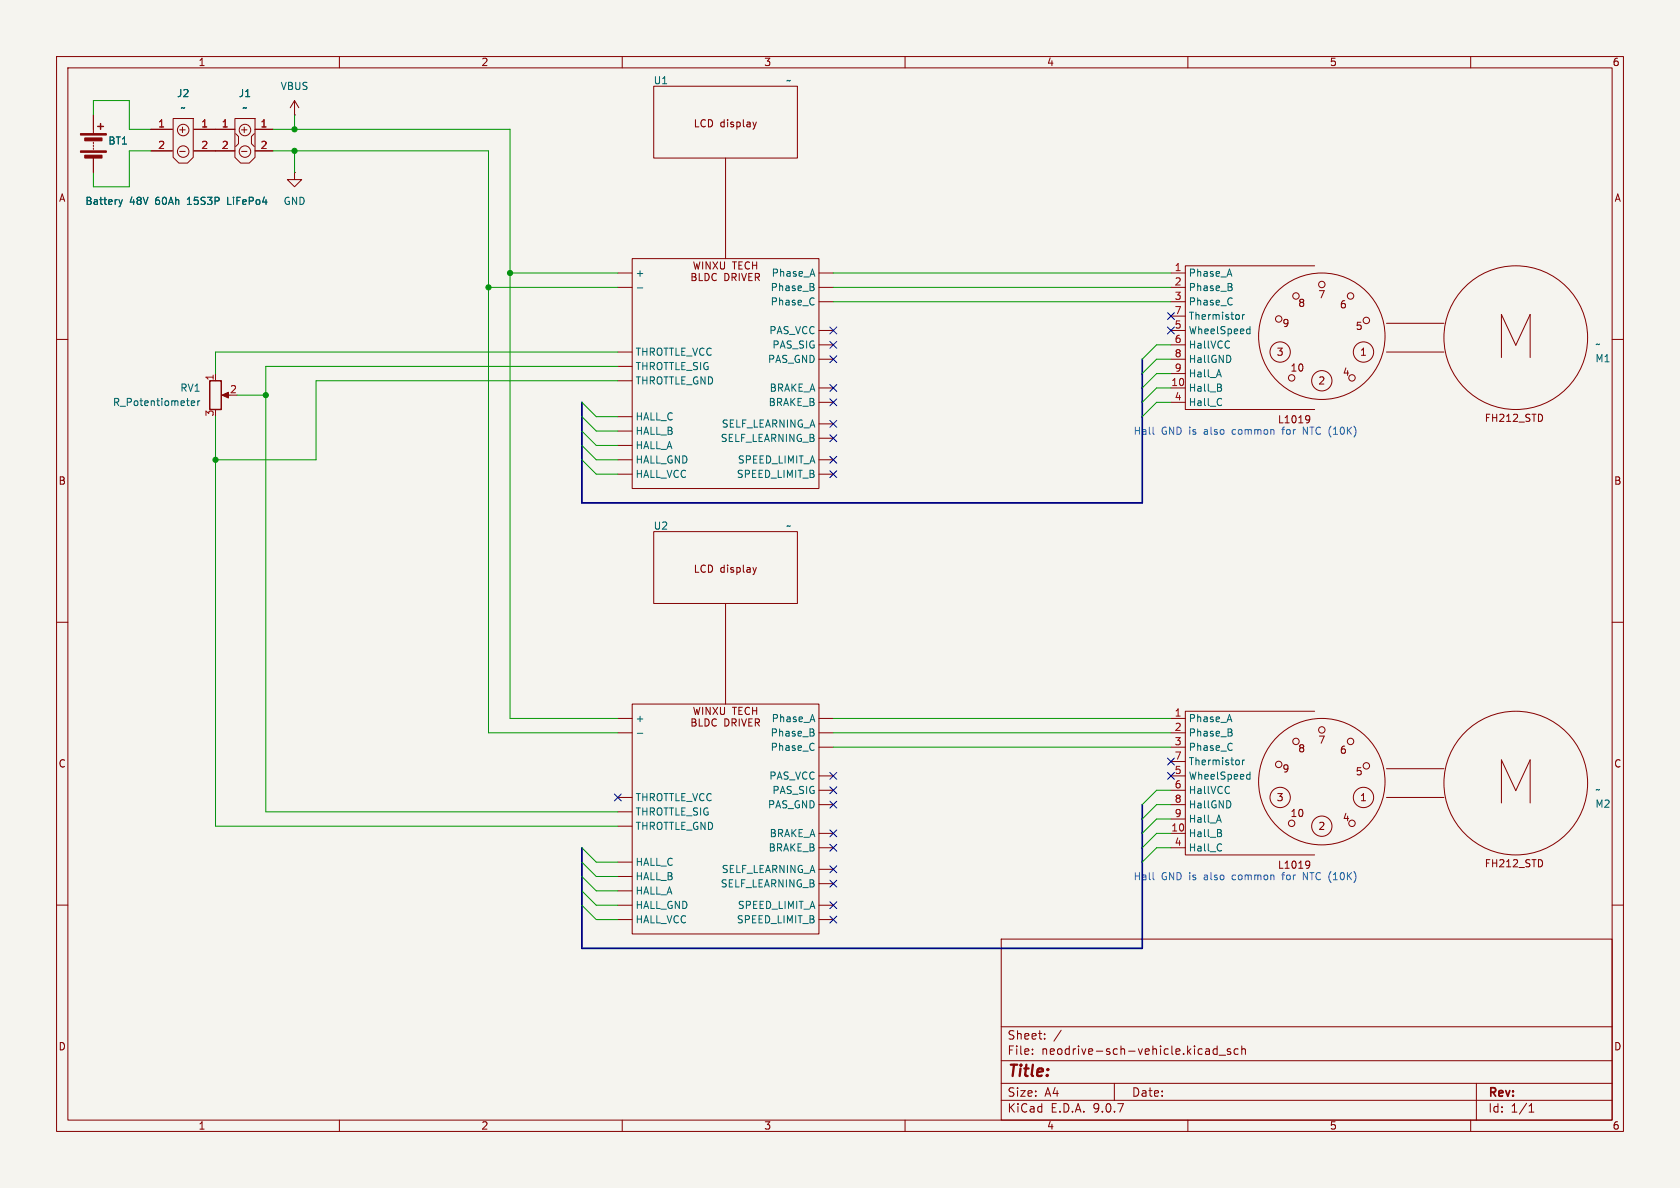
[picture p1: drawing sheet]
<svg xmlns="http://www.w3.org/2000/svg" width="297mm" height="210mm" viewBox="0 0 297 210" stroke-linecap="round" stroke-linejoin="round" font-family="sans-serif">
<path d="M0 0h297v210h-297z" fill="#f5f4ef" stroke="#f5f4ef" stroke-width=".18"/>
<g fill="none" stroke="#840000" stroke-width=".18">
<path d="M10 10h277v190h-277zM12 12h273v186h-273zM52.1 17.8l-.8 1.3M52.1 17.8l.7 1.3M52.1 17.8v2.5M60 10v2M110 10v2M115.6 15.2h25.4v12.7h-25.4zM160 10v2M210 10v2M260 10v2M16.5 20.3v3.3"/>
<path d="M16.5 25.1v.3M16.5 25.7v.2M16.5 26.2v.2M16.5 27.9v2.6M26.7 22.9h3.8M26.7 26.7h3.8M30.6 21h3.6v6.8l-1.1 1h-1.5l-1-1zM31.8 26.8h.9M34.3 22.9h7.2M34.3 26.7h7.2M41.5 21h3.6v6.8l-1 1h-1.6l-1-1zM41.7 23.6l.5 .5v1.3l-.5 .5"/>
<path d="M42.7 26.8h1M45 23.6l-.6 .5v1.3l.6 .5M45.1 22.9h3.2M45.1 26.7h3.2M52.1 30.5v1.3h1.2l-1.2 1.2-1.3-1.2h1.3M52.1 30.5h.1M52.1 20.3h.1M128.3 27.9v17.8M133.1 21.6l.3 .8M133.4 22.4l-.1 .3M133.7 21.6l-.3 .8M109.2 48.3h2.6"/>
<path d="M109.2 50.8h2.6M111.8 45.7h33v40.7h-33zM122.3 48.3h.5l.2 .3-.2 .3 .2 .2 .1 .3-.3 .2h-.5zM122.3 48.9h.5M122.6 46.3l.3 1.3 .3-.9 .2 .9 .3-1.3M123.6 48.3v1.3h.6M124.2 46.3v1.3M124.6 48.3a.64 .64 0 0 1 .8 .7 .64 .64 0 0 1-.8 .6zM125.5 46.3v1.3l-.7-1.3v1.3M126 46.3l.9 1.3M126.6 48.5a.6 .6 0 0 0-.8 .4 .6 .6 0 0 0 .6 .7l.2-.1M126.9 46.3l-.9 1.3"/>
<path d="M127.4 46.3v1l.2 .3 .4-.1 .1-.2v-1M128.1 48.3a.64 .64 0 0 1 .8 .7 .64 .64 0 0 1-.8 .6zM129.4 49l.6-.1 .1-.1v-.3l-.7-.2v1.3M129.5 46.3h.7M129.7 49l.4 .6M129.8 46.3v1.3M130.6 46.9h.5M130.7 48.3v1.3M131.1 48.3l.4 1.3 .5-1.3M131.2 46.3h-.6v1.3h.6M132.4 48.9h.4M132.5 46.4a.6 .6 0 0 0-.8 .4 .6 .6 0 0 0 .6 .8l.2-.2"/>
<path d="M133 48.3h-.6v1.3h.6M133 46.3v1.3M133 46.9h.8M133.8 46.3v1.3M133.8 49l.5 .6M134.1 48.4l-.6-.1v1.3M134.1 48.9l-.6 .1M144.8 48.3h2.5M144.8 50.8h2.5M144.8 53.3h2.5M144.8 58.4h2.5M207 48.3h2.5"/>
<path d="M207 50.8h2.5M207 53.3h2.5M207 55.9h2.5M207 58.4h2.5M232.4 47h-22.9v25.4h22.9M245.1 57.2h10.2M10 60h2M38.1 66v1.3M39.6 69.9h1M109.2 62.2h2.6M109.2 64.8h2.6M109.2 67.3h2.6"/>
<path d="M109.2 73.7h2.6M109.2 76.2h2.6M109.2 78.7h2.6M144.8 61h2.5M144.8 63.5h2.5M144.8 68.6h2.5M144.8 71.1h2.5M144.8 74.9h2.5M144.8 77.5h2.5M207 61h2.5M207 63.5h2.5M207 66h2.5"/>
<path d="M207 68.6h2.5M207 71.1h2.5M231.1 73.5l.4 .1a.84 .84 0 0 1-.3 1.1M231.5 74l-.2 .3h-.2M233.9 66.7l.1 .2v.3l-.7 .7h.7M245.1 62.2h10.2M285 60h2M109.2 81.3h2.6M109.2 83.8h2.6M115.6 94h25.4v12.7h-25.4zM144.8 81.3h2.5M144.8 83.8h2.5"/>
<path d="M10 110h2M128.3 106.7v17.8M133.1 100.3l.3 .9M133.4 101.2l-.1 .3M133.7 100.3l-.3 .9M285 110h2M109.2 127h2.6M109.2 129.5h2.6M111.8 124.5h33v40.6h-33zM122.3 127.1h.5l.2 .2-.2 .4 .2 .1 .1 .3-.3 .2h-.5zM122.3 127.7h.5M122.6 125l.3 1.3 .3-.9 .2 .9 .3-1.3"/>
<path d="M123.6 127.1v1.2h.6M124.2 125v1.3M124.6 127.1a.64 .64 0 0 1 .8 .6 .64 .64 0 0 1-.8 .6zM125.5 125v1.3l-.7-1.3v1.3M126 125l.9 1.3M126.6 127.2a.6 .6 0 0 0-.8 .4 .6 .6 0 0 0 .6 .7l.2-.1M126.9 125l-.9 1.3M127.4 125v1.1l.2 .2 .4-.1 .1-.1v-1.1M128.1 127.1a.64 .64 0 0 1 .8 .6 .64 .64 0 0 1-.8 .6zM129.4 127.7h.6l.1-.2v-.3l-.7-.1v1.2M129.5 125h.7M129.7 127.7l.4 .6"/>
<path d="M129.8 125v1.3M130.6 125.6h.5M130.7 127.1v1.2M131.1 127.1l.4 1.2 .5-1.2M131.2 125h-.6v1.3h.6M132.4 127.7h.4M132.5 125.2a.6 .6 0 0 0-.8 .4 .6 .6 0 0 0 .6 .7l.2-.1M133 127.1h-.6v1.2h.6M133 125.6h.8M133 125v1.3M133.8 125v1.3M133.8 127.7l.5 .6"/>
<path d="M134.1 127.1h-.6v1.2M134.1 127.7h-.6M144.8 127h2.5M144.8 129.5h2.5M144.8 132.1h2.5M144.8 137.2h2.5M144.8 139.7h2.5M207 127h2.5M207 129.5h2.5M207 132.1h2.5M207 134.6h2.5M207 137.2h2.5"/>
<path d="M207 139.7h2.5M232.4 125.7h-22.9v25.4h22.9M245.1 135.9h10.2M109.2 141h2.6M109.2 143.5h2.6M109.2 146.1h2.6M109.2 152.4h2.6M109.2 154.9h2.6M109.2 157.5h2.6M144.8 142.2h2.5M144.8 147.3h2.5M144.8 149.9h2.5"/>
<path d="M144.8 153.7h2.5M144.8 156.2h2.5M207 142.2h2.5M207 144.8h2.5M207 147.3h2.5M207 149.9h2.5M231.1 152.2l.4 .1a.84 .84 0 0 1-.3 1.2M231.5 152.8l-.2 .2h-.2M233.9 145.4l.1 .2v.3l-.7 .7h.7M245.1 141h10.2M10 160h2M109.2 160h2.6"/>
<path d="M109.2 162.6h2.6M144.8 160h2.5M144.8 162.6h2.5M177 166h108v32h-108zM285 160h2M60 198v2M110 198v2M160 198v2M177 194.5h108M177 191.5h108M177 187.5h108M177 181.5h108"/>
<path d="M182.5 186.3v.1M182.5 185.5v.1M184.7 183.6v.1M184.7 182.8v.1M187.6 182.1l-1.3 2M197 191.5v3M210 198v2M213.6 185.4l.2 .2v.8M213.8 186.3l-.1 .1M213.8 185.8h-.1M215.2 184.9v1.5M215.2 185.5l-.5-.1-.2 .3v.4l.1 .2h.6"/>
<path d="M215.5 186.5h1.2M217.5 185.5l-.3-.1-.2 .2v.2l.5 .2v.3h-.5M218.9 185.5l-.4-.1-.3 .3v.4l.1 .2h.6M219.5 185.5l.2-.1 .4 .1 .1 .9M219.5 184.9v1.5M260 198v2M261 191.5v6.5M270.3 196.6h.9M270.3 195.5l.4-.4v1.5"/>
<circle cx="32.4" cy="23" r="1.02"/>
<circle cx="32.4" cy="26.8" r="1.02"/>
<circle cx="43.3" cy="26.8" r="1.02"/>
<circle cx="43.3" cy="23" r="1.02"/>
<circle cx="226.1" cy="56.4" r=".57"/>
<circle cx="229.1" cy="52.3" r=".57"/>
<circle cx="233.7" cy="59.4" r="11.2"/>
<circle cx="233.7" cy="50.3" r=".57"/>
<circle cx="238.8" cy="52.3" r=".57"/>
<circle cx="241.6" cy="56.6" r=".57"/>
<circle cx="268" cy="59.7" r="12.7"/>
<circle cx="226.3" cy="62.2" r="1.8"/>
<circle cx="228.3" cy="66.8" r=".57"/>
<circle cx="233.7" cy="67.3" r="1.8"/>
<circle cx="239" cy="66.8" r=".57"/>
<circle cx="241" cy="62.2" r="1.8"/>
<circle cx="226.1" cy="135.1" r=".57"/>
<circle cx="229.1" cy="131.1" r=".57"/>
<circle cx="233.7" cy="138.2" r="11.2"/>
<circle cx="233.7" cy="129" r=".57"/>
<circle cx="238.8" cy="131.1" r=".57"/>
<circle cx="241.6" cy="135.4" r=".57"/>
<circle cx="268" cy="138.4" r="12.7"/>
<circle cx="226.3" cy="141" r="1.8"/>
<circle cx="228.3" cy="145.5" r=".57"/>
<circle cx="233.7" cy="146.1" r="1.8"/>
<circle cx="239" cy="145.5" r=".57"/>
<circle cx="241" cy="141" r="1.8"/>
</g>
<path d="M203.9 75.5v1.1l.1 .2M226.6 75.9h.5M226.8 75.6v1.2M230.4 76.8v-1.3l.7 1.3M203.9 154.2v1.1l.1 .2M226.6 154.7h.5M226.8 154.3v1.2M230.4 155.5v-1.3l.7 1.3" fill="none" stroke="#1a61ff" stroke-width=".18"/>
<g fill="none" stroke="#006464" stroke-width=".18">
<path d="M21 35.3l.3 .8M21.3 36.1l-.2 .4M21.6 35.3l-.3 .8M112.7 50.9h.9M143.9 50.8v.5M217.8 50.8v.5M219.7 55.6v.9M220 55.6l-.3 .3M220.6 58.2h.4M221 57.7v1.3M221 58.9l-.4 .1M33.8 71.3l.6-.1v-.3h-.4l-.2 .1 .1 .6h.5"/>
<path d="M35 70.9v.8M35.3 70.9l-.3 .2M215.5 65.3l.4 1.3M215.7 68.5l.3 .2-.1 .3-.2 .2M215.8 68l.1 .1-.1 .3M215.9 70.5l.1 .1M216 71.6h-.1M217.5 63.1v.7M112.7 129.6h.9M143.9 129.6v.4M217.8 129.6v.4M219.7 134.4v.8"/>
<path d="M220 134.4l-.3 .2M220.6 136.9l.4 .1M221 136.5v1.2M221 137.7h-.4M215.5 144.1l.4 1.3M215.7 147.2l.3 .3-.1 .3-.2 .1M215.8 146.7l.1 .2-.1 .3M215.9 149.2l.1 .1M216 150.3l-.1 .1M217.5 141.9v.6"/>
</g>
<path d="M17.3 22.4h1M17.8 21.8v1.1M37.1 67.3h2v5.1h-2z" fill="none" stroke="#840000" stroke-width=".25"/>
<g fill="#840000" stroke="#840000" stroke-width=".18">
<path d="M39.2 69.9l1.2-.6v1.1z"/>
<path d="M14.2 23.6h4.6v.3h-4.6z"/>
<path d="M14.2 26.7h4.6v.2h-4.6z"/>
<path d="M15 24.4h3v.5h-3z"/>
<path d="M15 27.4h3v.5h-3z"/>
</g>
<path d="M201.9 63.5v25.4h-99v-17.8M201.9 142.2v25.4h-99v-17.7" fill="none" stroke="#000084" stroke-width=".3"/>
<g fill="none" stroke="#009600" stroke-width=".18">
<path d="M16.5 20.3v-2.5h6.4v5.1h3.8M26.7 26.7h-3.8v6.3h-6.4v-2.5M48.3 26.7h38.1v102.8h22.8M48.3 22.9h41.9v104.1h19M52.1 20.3v2.6M52.1 26.7v3.8M86.4 50.8h22.8M90.2 48.3h19M147.3 48.3h59.7M147.3 53.3h59.7M147.3 50.8h59.7M38.1 73.7v72.4h71.1"/>
<path d="M41.9 69.9h5.1M102.9 76.2l2.5 2.5h3.8M102.9 73.7l2.5 2.5h3.8M102.9 78.7l2.5 2.6h3.8M102.9 71.1l2.5 2.6h3.8M109.2 64.8h-62.2v78.7h62.2M109.2 62.2h-71.1v3.8M109.2 67.3h-53.3v14h-17.8M207 68.6h-2.5l-2.6 2.5M207 71.1h-2.5l-2.6 2.6M207 63.5h-2.5l-2.6 2.5M207 61h-2.5l-2.6 2.5"/>
<path d="M207 66h-2.5l-2.6 2.6M102.9 81.3l2.5 2.5h3.8M147.3 127h59.7M147.3 132.1h59.7M147.3 129.5h59.7M207 139.7h-2.5l-2.6 2.5M102.9 157.5l2.5 2.5h3.8M102.9 154.9l2.5 2.6h3.8M102.9 152.4l2.5 2.5h3.8M102.9 149.9l2.5 2.5h3.8M207 147.3h-2.5l-2.6 2.6M207 149.9h-2.5l-2.6 2.5"/>
<path d="M207 144.8h-2.5l-2.6 2.5M207 142.2h-2.5l-2.6 2.6M102.9 160l2.5 2.6h3.8"/>
</g>
<g fill="none" stroke="#000084" stroke-width=".18">
<path d="M146.7 57.8l1.2 1.2M147.9 57.8l-1.2 1.2M206.4 57.8l1.2 1.2M206.4 55.3l1.2 1.2M207.6 57.8l-1.2 1.2M207.6 55.3l-1.2 1.2M146.7 68l1.2 1.2M146.7 76.9l1.2 1.2M146.7 70.5l1.2 1.2M146.7 60.4l1.2 1.2M146.7 62.9l1.2 1.2M146.7 74.3l1.2 1.2"/>
<path d="M147.9 68l-1.2 1.2M147.9 76.9l-1.2 1.2M147.9 70.5l-1.2 1.2M147.9 60.4l-1.2 1.2M147.9 62.9l-1.2 1.2M147.9 74.3l-1.2 1.2M146.7 80.7l1.2 1.2M146.7 83.2l1.2 1.2M147.9 80.7l-1.2 1.2M147.9 83.2l-1.2 1.2M146.7 136.6l1.2 1.2M146.7 139.1l1.2 1.2"/>
<path d="M147.9 136.6l-1.2 1.2M147.9 139.1l-1.2 1.2M206.4 136.6l1.2 1.2M206.4 134l1.2 1.2M207.6 136.6l-1.2 1.2M207.6 134l-1.2 1.2M108.6 140.4l1.2 1.2M109.8 140.4l-1.2 1.2M146.7 141.6l1.2 1.2M146.7 146.7l1.2 1.2M146.7 149.3l1.2 1.2M146.7 153.1l1.2 1.2"/>
<path d="M146.7 155.6l1.2 1.2M146.7 159.4l1.2 1.2M147.9 141.6l-1.2 1.2M147.9 146.7l-1.2 1.2M147.9 149.3l-1.2 1.2M147.9 153.1l-1.2 1.2M147.9 155.6l-1.2 1.2M147.9 159.4l-1.2 1.2M146.7 162l1.2 1.2M147.9 162l-1.2 1.2"/>
</g>
<g fill="#009600" stroke="#009600" stroke-width=".18">
<circle cx="47" cy="69.9" r=".46"/>
<circle cx="38.1" cy="81.3" r=".46"/>
<circle cx="90.2" cy="48.3" r=".46"/>
<circle cx="52.1" cy="22.9" r=".46"/>
<circle cx="52.1" cy="26.7" r=".46"/>
<circle cx="86.4" cy="50.8" r=".46"/>
</g>
<g font-size="10.6" fill="#840000">
<text x="264.1" y="63.7">M</text>
<text x="264.1" y="142.5">M</text>
</g>
<text font-size="2.8" fill="#840000" x="178" y="190.9">Title:</text>
<g font-size="2.1" fill="#840000">
<text x="178" y="184">Sheet:</text>
<text x="178" y="186.7">File:</text>
<text x="184.1" y="186.7">neodrive-sch-vehicle.kicad_sch</text>
<text x="178" y="196.9">KiCad</text>
<text x="178" y="194.1">Size:</text>
<text x="184.7" y="194.1">A4</text>
<text x="185.7" y="196.9">E.D.A.</text>
<text x="193.3" y="196.9">9.0.7</text>
<text x="200" y="194.1">Date:</text>
<text x="263" y="194.3">Rev:</text>
<text x="263" y="196.9">Id:</text>
<text x="267.1" y="196.9">1/1</text>
</g>
<g font-size="1.8" fill="#840000">
<text x="35" y="11.9">1</text>
<text x="85" y="11.9">2</text>
<text x="135" y="11.9">3</text>
<text x="185" y="11.9">4</text>
<text x="235" y="11.9">5</text>
<text x="285" y="11.9">6</text>
<text x="31.4" y="23.7">+</text>
<text x="42.3" y="23.7">+</text>
<text x="122.5" y="22.7">LCD display</text>
<text x="10.3" y="35.9">A</text>
<text x="285.3" y="35.9">A</text>
<text x="233" y="52.9">7</text>
<text x="226.6" y="58">9</text>
<text x="229.4" y="54.5">8</text>
<text x="236.8" y="54.7">6</text>
<text x="239.6" y="58.5">5</text>
<text x="225.6" y="63.1">3</text>
<text x="228.1" y="65.9">10</text>
<text x="240.3" y="63.1">1</text>
<text x="232.4" y="68.2">2</text>
<text x="237.3" y="66.6">4</text>
<text x="225.8" y="75">L1019</text>
<text x="262.4" y="74.8">FH212_STD</text>
<text x="10.3" y="85.9">B</text>
<text x="285.3" y="85.9">B</text>
<text x="122.5" y="101.4">LCD display</text>
<text x="233" y="131.7">7</text>
<text x="10.3" y="135.9">C</text>
<text x="226.6" y="136.8">9</text>
<text x="229.4" y="133.2">8</text>
<text x="236.8" y="133.5">6</text>
<text x="239.6" y="137.3">5</text>
<text x="285.3" y="135.9">C</text>
<text x="225.6" y="141.8">3</text>
<text x="240.3" y="141.8">1</text>
<text x="228.1" y="144.6">10</text>
<text x="232.4" y="146.9">2</text>
<text x="237.3" y="145.4">4</text>
<text x="225.8" y="153.8">L1019</text>
<text x="262.4" y="153.5">FH212_STD</text>
<text x="10.3" y="185.9">D</text>
<text x="285.3" y="185.9">D</text>
<text x="35" y="199.9">1</text>
<text x="85" y="199.9">2</text>
<text x="135" y="199.9">3</text>
<text x="185" y="199.9">4</text>
<text x="235" y="199.9">5</text>
<text x="285" y="199.9">6</text>
</g>
<g font-size="1.8" fill="#006464">
<text x="31.2" y="17.4">J2</text>
<text x="42.1" y="17.4">J1</text>
<text x="49.5" y="16.1">VBUS</text>
<text x="115.5" y="15.1">U1</text>
<text x="138.9" y="15.1">~</text>
<text x="31.8" y="19.9">~</text>
<text x="42.8" y="19.9">~</text>
<text x="19.1" y="25.8">BT1</text>
<text x="15" y="36.4">Battery</text>
<text x="22.9" y="36.4">48V</text>
<text x="27.6" y="36.4">60Ah</text>
<text x="33.4" y="36.4">15S3P</text>
<text x="40.7" y="36.4">LiFePo4</text>
<text x="50" y="36.4">GND</text>
<text x="112.3" y="49.1">+</text>
<text x="134.5" y="48.9">DRIVER</text>
<text x="136.1" y="51.7">Phase_B</text>
<text x="136.3" y="49.1">Phase_A</text>
<text x="210.1" y="49.1">Phase_A</text>
<text x="210.1" y="51.7">Phase_B</text>
<text x="135.9" y="59.3">PAS_VCC</text>
<text x="136.1" y="54.2">Phase_C</text>
<text x="210.1" y="54.2">Phase_C</text>
<text x="210.1" y="56.7">Thermistor</text>
<text x="210.1" y="59.3">WheelSpeed</text>
<text x="112.3" y="63.1">THROTTLE_VCC</text>
<text x="112.3" y="65.6">THROTTLE_SIG</text>
<text x="135.7" y="64.4">PAS_GND</text>
<text x="136.4" y="61.8">PAS_SIG</text>
<text x="210.1" y="61.8">HallVCC</text>
<text x="210.1" y="64.4">HallGND</text>
<text x="281.9" y="64.2">M1</text>
<text x="281.9" y="61.7">~</text>
<text x="19.9" y="72">R_Potentiometer</text>
<text x="31.8" y="69.4">RV1</text>
<text x="112.3" y="68.2">THROTTLE_GND</text>
<text x="135.8" y="72">BRAKE_B</text>
<text x="136" y="69.4">BRAKE_A</text>
<text x="210.1" y="66.9">Hall_A</text>
<text x="210.1" y="69.4">Hall_B</text>
<text x="210.1" y="72">Hall_C</text>
<text x="112.3" y="74.5">HALL_C</text>
<text x="112.3" y="77.1">HALL_B</text>
<text x="127.5" y="75.8">SELF_LEARNING_A</text>
<text x="112.3" y="79.6">HALL_A</text>
<text x="112.3" y="82.1">HALL_GND</text>
<text x="127.3" y="78.3">SELF_LEARNING_B</text>
<text x="130.3" y="82.1">SPEED_LIMIT_A</text>
<text x="112.3" y="84.7">HALL_VCC</text>
<text x="130.2" y="84.7">SPEED_LIMIT_B</text>
<text x="115.5" y="93.8">U2</text>
<text x="138.9" y="93.8">~</text>
<text x="112.3" y="127.9">+</text>
<text x="134.5" y="127.6">DRIVER</text>
<text x="136.1" y="130.4">Phase_B</text>
<text x="136.3" y="127.9">Phase_A</text>
<text x="210.1" y="127.9">Phase_A</text>
<text x="210.1" y="130.4">Phase_B</text>
<text x="136.1" y="132.9">Phase_C</text>
<text x="210.1" y="132.9">Phase_C</text>
<text x="210.1" y="135.5">Thermistor</text>
<text x="112.3" y="141.8">THROTTLE_VCC</text>
<text x="135.7" y="143.1">PAS_GND</text>
<text x="135.9" y="138">PAS_VCC</text>
<text x="136.4" y="140.6">PAS_SIG</text>
<text x="210.1" y="138">WheelSpeed</text>
<text x="210.1" y="140.6">HallVCC</text>
<text x="210.1" y="143.1">HallGND</text>
<text x="281.9" y="143">M2</text>
<text x="281.9" y="140.4">~</text>
<text x="112.3" y="144.4">THROTTLE_SIG</text>
<text x="112.3" y="146.9">THROTTLE_GND</text>
<text x="136" y="148.2">BRAKE_A</text>
<text x="210.1" y="145.6">Hall_A</text>
<text x="210.1" y="148.2">Hall_B</text>
<text x="112.3" y="153.3">HALL_C</text>
<text x="112.3" y="155.8">HALL_B</text>
<text x="127.5" y="154.5">SELF_LEARNING_A</text>
<text x="135.8" y="150.7">BRAKE_B</text>
<text x="210.1" y="150.7">Hall_C</text>
<text x="112.3" y="158.3">HALL_A</text>
<text x="112.3" y="160.9">HALL_GND</text>
<text x="127.3" y="157.1">SELF_LEARNING_B</text>
<text x="130.3" y="160.9">SPEED_LIMIT_A</text>
<text x="112.3" y="163.4">HALL_VCC</text>
<text x="130.2" y="163.4">SPEED_LIMIT_B</text>
</g>
<g font-size="1.8" fill="#a90000">
<text x="27.9" y="22.6">1</text>
<text x="35.5" y="22.6">1</text>
<text x="39.1" y="22.6">1</text>
<text x="46" y="22.6">1</text>
<text x="27.9" y="26.4">2</text>
<text x="35.5" y="26.4">2</text>
<text x="39.1" y="26.4">2</text>
<text x="46" y="26.4">2</text>
<text x="207.6" y="48">1</text>
<text x="207.6" y="50.5">2</text>
<text x="207.6" y="53.1">3</text>
<text x="207.6" y="55.6">7</text>
<text x="207.6" y="58.2">5</text>
<text x="207.6" y="60.7">6</text>
<text x="207.6" y="63.2">8</text>
<text x="207.6" y="65.8">9</text>
<text x="37.8" y="67.4" transform="rotate(-90 37.8 67.4)">1</text>
<text x="40.6" y="69.6">2</text>
<text x="207" y="68.3">10</text>
<text x="207.6" y="70.9">4</text>
<text x="37.8" y="73.7" transform="rotate(-90 37.8 73.7)">3</text>
<text x="207.6" y="126.7">1</text>
<text x="207.6" y="129.3">2</text>
<text x="207.6" y="131.8">3</text>
<text x="207.6" y="134.4">7</text>
<text x="207.6" y="136.9">5</text>
<text x="207.6" y="139.4">6</text>
<text x="207.6" y="142">8</text>
<text x="207" y="147.1">10</text>
<text x="207.6" y="144.5">9</text>
<text x="207.6" y="149.6">4</text>
</g>
<g font-size="1.8" fill="#1a61ff">
<text x="200.3" y="77.1">Hall</text>
<text x="205.3" y="77.1">GND is</text>
<text x="213.1" y="77.1">also</text>
<text x="218.3" y="77.1">common</text>
<text x="227.4" y="77.1">for</text>
<text x="231.2" y="77.1">NTC (10K)</text>
<text x="200.3" y="155.8">Hall</text>
<text x="205.3" y="155.8">GND is</text>
<text x="213.1" y="155.8">also</text>
<text x="218.3" y="155.8">common</text>
<text x="227.4" y="155.8">for</text>
<text x="231.2" y="155.8">NTC (10K)</text>
</g>
</svg>
